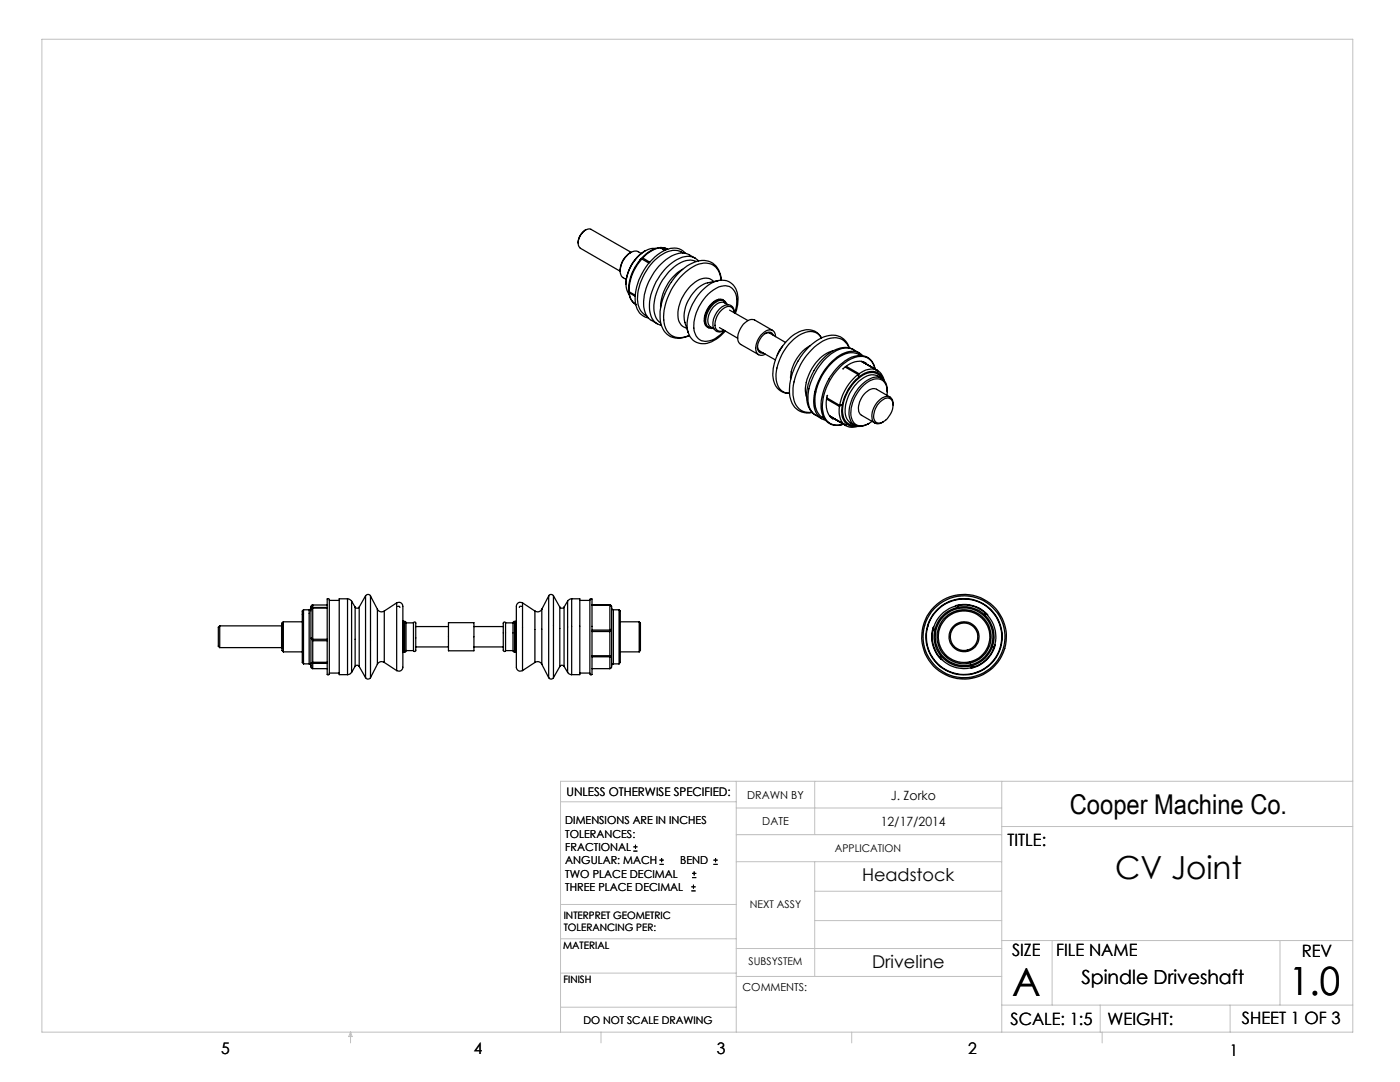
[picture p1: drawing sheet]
<svg xmlns="http://www.w3.org/2000/svg" width="279mm" height="216mm" viewBox="0 0 279 216" stroke-linecap="round" stroke-linejoin="round" font-family="sans-serif">
<g fill="none" stroke="#000" stroke-width=".2">
<path d="M126.4 169.8h.8M126.4 169h.8M126.8 168.6v.8M131.6 172.5h.9M131.6 171.6h.9M132 171.2v.8M138 177.8h.8M138 177h.8M138.1 175.1h.9M138.1 174.3h.9M138.4 176.5v.8M138.5 173.9v.8"/>
<path d="M142.4 172.5h.8M142.4 171.6h.8M142.8 171.2v.8"/>
</g>
<g fill="none" stroke="#c0c0c0" stroke-width=".2">
<path d="M8.4 7.8h261.6v198.2h-261.6zM111.9 160h35M146.9 155.9v50.1M162.6 155.9v10.6M199.9 155.9v50.1M270 155.9h-158.1v50.1M146.9 166.5h53M146.9 161.2h53M146.9 171.9h53M162.6 171.9v22.9M162.6 177.8h37.3M199.9 164.9h70.1"/>
<path d="M111.9 194.2h35M111.9 187.3h35M111.9 180.5h35M146.9 189.3h53M146.9 194.8h53M162.6 183.7h37.3M199.9 187.7h70.1M210 187.7v12.9M255.4 187.7v12.9M70 206v2.1M70 206l.3 .8h-.7zM111.9 201h35"/>
<path d="M119.9 206v2.1M170 206v2.1M199.9 200.6h70.1M219.6 200.6v5.4M220 206v2.1M245.5 200.6v5.4"/>
</g>
<g fill="none" stroke="#000" stroke-width=".25">
<path d="M116.9 45.9a3 3 0 0 0-1.5 2.6M125.4 58a3.1 3.1 0 0 0 1.5 2.7M125.4 58l.2 .4M125.4 58l.2 .2M125.6 58.2l1.2 .7M125.6 58.4a2.69 2.69 0 0 0 1.3 2.3M125.6 58.4l1.2 .7M125.9 50.4a4.3 4.3 0 0 0-2.1 3.6M125.9 50.3l-8-4.5a1.85 1.85 0 0 0-2 1.1 2.14 2.14 0 0 0-.1 2.6l8 4.6M128 50.6a1.85 1.85 0 0 0-2.9 .4 3.9 3.9 0 0 0-1.1 4.1l1 .7M128.1 51.7a9.6 9.6 0 0 0-2.5 6.5M128.1 51.7l1.4 .8"/>
<path d="M128.3 51.5l-.5 .3 .3-.1M128.3 51.5l1.4 .8M128.7 50.1a8 8 0 0 0-3.8 6.6M130.8 49.6a5.5 5.5 0 0 0-4.7 3.2 5.6 5.6 0 0 0-.5 5.9M131.8 49.4a6.3 6.3 0 0 0-3.5 2.1M131.8 49.4l.9 .6M131.8 49.4a7.3 7.3 0 0 0-5.1 3.9 9.4 9.4 0 0 0-1.3 4.7M131.8 49.4l1 .5-.8-.5M131.8 49.4h.1M131.9 49.4l.9 .1 .4 .2M131.9 49.4h.1M132 49.4l1.2 .3"/>
<path d="M133 49.8a11.3 11.3 0 0 0-6.2 10.5l.1 .5M133 49.8a3.1 3.1 0 0 1 3.8 .8M136.2 53.7a9.3 9.3 0 0 0-4.4 7.6M136.3 50.5a3.8 3.8 0 0 0-4.5 .5 11.2 11.2 0 0 0-4.5 9.3 3.2 3.2 0 0 0 1.8 2.7M138.7 51.5l.7 .6M138.7 51.5a4 4 0 0 0-5.2-.1 11.1 11.1 0 0 0-4.9 10.4l.6 1.3a4.3 4.3 0 0 0 2 1.5M138.7 51.5a4.3 4.3 0 0 0-4.6 1 11.5 11.5 0 0 0-4.5 9.4l.5 1.5 .5 .8 .6 .4M139 52.2a4.3 4.3 0 0 0-4.6 1.1 11 11 0 0 0-3.9 8.8l.5 1.4 .8 1M142.4 56.2a2.67 2.67 0 0 0-3.7 .1 8.1 8.1 0 0 0-3.3 7.5l.6 1.1 1.1 .6M143.2 56a3.2 3.2 0 0 1 4.1 3.4l-.1 1.4-.4 1.7M143.2 56a9.3 9.3 0 0 0-5.8 6.6l-.3 1.9 .2 1.7M143.2 56h.1l-2.1 .4a7.3 7.3 0 0 0-4.6 7.8l.1 .1"/>
<path d="M143.9 55.9a3.3 3.3 0 0 0-5-3 12.1 12.1 0 0 0-6.4 11.5 3.3 3.3 0 0 0 5 2.5M144 55.9a3.8 3.8 0 0 0-5.4-3.6 12.1 12.1 0 0 0-6.1 6.7 8 8 0 0 0 0 7 3.8 3.8 0 0 0 5.1 1M126.9 60.7h.1M126.9 60.9a3.1 3.1 0 0 0 2.5 2.5M131.2 64.6l.8 .3M136.7 64.3l.6 2.1v-.2M136.7 64.3h.1M143.6 65.4l3.6 2.1M144.5 60l.6 .7M144.5 60a2.16 2.16 0 0 0-2.5 1.1 3.8 3.8 0 0 0-.9 3.9l.4 .4 .8 .1M144.5 60a1.81 1.81 0 0 0-2.4 .7 4.2 4.2 0 0 0-1.2 4.1l.6 .6M144.6 60.1a1.6 1.6 0 0 0-2.4 .3 4.3 4.3 0 0 0-1.4 4.5l.7 .5"/>
<path d="M144.7 66.1a6.5 6.5 0 0 1-4.5 2.5 2.99 2.99 0 0 1-2.9-2.4M145.3 60.8a1.9 1.9 0 0 0-3 .5 3.4 3.4 0 0 0-.7 3.8l.9 .5M145.6 61.9l3.7 2.1M146.5 62.4a1.18 1.18 0 0 0-.7-1.2 1.18 1.18 0 0 0-1.4 .3 3.8 3.8 0 0 0-1.5 4.1 1.11 1.11 0 0 0 1.6 .3M146.6 62.4a1.45 1.45 0 0 0-.8-1.5 1.45 1.45 0 0 0-1.7 .3 4.1 4.1 0 0 0-1.6 4.4 1.38 1.38 0 0 0 2 .3M146.6 62.4a4.6 4.6 0 0 0-.5-4.9 3.1 3.1 0 0 0-3.7 .4 9.1 9.1 0 0 0-3.9 8.1 2.41 2.41 0 0 0 3.6 1.9l1.6-1 .9-.9M151.2 69.2l.1 .4 .3 .4 3.2 1.8M152.7 66.6l.6-.2 .3 .1 3.2 1.8M154.2 65.9l-3.6-2a2.42 2.42 0 0 0-2.8 1.5 2.77 2.77 0 0 0-.2 3.2l3.8 2.2M154.3 66.9a1.02 1.02 0 0 0-1.7-.3 3.1 3.1 0 0 0-1.2 3.5 .79 .79 0 0 0 .9 .3M154.8 67.2a1.24 1.24 0 0 0-.8-1.3 1.24 1.24 0 0 0-1.5 .4 3.8 3.8 0 0 0-1.4 4.1 1.18 1.18 0 0 0 1.7 .3M156.2 69.1l-.7 .9-.4 .9"/>
<path d="M161.7 69a7.8 7.8 0 0 0-3.9 6.7M163.9 67.4a2.76 2.76 0 0 0-4-.7 10.2 10.2 0 0 0-5 9.1 2.63 2.63 0 0 0 2.7 2.7 3.2 3.2 0 0 1-3.4-3.5 10.2 10.2 0 0 1 5.3-8.8 3.2 3.2 0 0 1 4.4 1.3M165 79.6l2.5 1.5M165 79.4l2.6 1.5M165.2 78.9a4.2 4.2 0 0 0 1 4.7l.1-.1M166.2 70a8.5 8.5 0 0 0-5.3 9l.1 .2M168.7 73.2l2.5 1.5M168.9 73.1l2.6 1.5M169.4 69.4a3.2 3.2 0 0 0-4.7-1.6 12.3 12.3 0 0 0-6.4 11 3.3 3.3 0 0 0 3.7 3.5M169.5 69.4a3.5 3.5 0 0 0-5-2.2 12.2 12.2 0 0 0-6.8 12 3.6 3.6 0 0 0 4.4 3.1M170.4 69.8a4.8 4.8 0 0 0-5.4 1.1 10.9 10.9 0 0 0-3.9 9.3 3.6 3.6 0 0 0 1.7 2.7M170.4 69.8a4.2 4.2 0 0 0-4.5 .8 11.8 11.8 0 0 0-4.6 9.4l.3 1.6 .5 .7 .7 .6"/>
<path d="M170.4 69.8l1.1 .6M171.2 74.7a10.3 10.3 0 0 0-3.6 6.2M171.5 74.6l-.2 .5-.1-.4M171.7 70.9a3.8 3.8 0 0 0-4.4 .5 11.2 11.2 0 0 0-4.6 9.2 3.3 3.3 0 0 0 1.8 2.9M171.9 72.1l3.1 1.7 .2 .4a1.73 1.73 0 0 0-2-.5l-.9 .3-.8 .6M172 72.1l3.6 2.2 .7 1 .2 .7M172.1 70.9a3.2 3.2 0 0 0-4-.3 11.4 11.4 0 0 0-5.6 10.6 3.1 3.1 0 0 0 2.2 2.6M172.6 72.3l.2 .2M172.8 72.5a3.5 3.5 0 0 0-4 .7l-.6 .5M172.8 72.5v.1M174.6 73.6a2.92 2.92 0 0 0-4.3-2.2 11.3 11.3 0 0 0-6.2 10.3 3 3 0 0 0 4.2 2.9M174.7 73.7a3.2 3.2 0 0 0-4.7-2.4 11.3 11.3 0 0 0-6.1 10.6 3.1 3.1 0 0 0 4.4 2.8"/>
<path d="M175.9 75.5a2.44 2.44 0 0 0-3.7-.6 8.9 8.9 0 0 0-4 7.6 2.29 2.29 0 0 0 2.3 2.3M176 75.5a3 3 0 0 0-4.2 .3 7.8 7.8 0 0 0-3 7.4l.4 .7 .5 .5M176.2 75.7a2.38 2.38 0 0 0-3.6-1.2 9 9 0 0 0-4.6 8.4 2.34 2.34 0 0 0 2.9 2.1M177 78.9a2.71 2.71 0 0 0-1.4-3.2 4.2 4.2 0 0 0-4 2 7.1 7.1 0 0 0-1.7 5.7 2.01 2.01 0 0 0 3.1 1.3l1-.6M177.1 78.2a2.34 2.34 0 0 0-2.8-2.9 7.8 7.8 0 0 0-4.8 7.9 2.14 2.14 0 0 0 3.4 1.6l.5-.3M177.6 79.2l-2.7-1.5a2.37 2.37 0 0 0-2.7 1.3 3.4 3.4 0 0 0-.5 3.7l2.9 1.7M162.8 82.9l1.2 .6M165.6 83l2.9 1.7M165.6 83l2.7 1.6M165.7 83.1l3.1 1.8M167.5 81.1a4.2 4.2 0 0 0 .8 3.5M167.6 80.9l.3-.1-.4 .3"/>
<path d="M168.3 84.6l.6 .2-.4-.1M168.5 84.7l.3 .2M168.8 84.9l1.2 .4 1.2-.2M169.7 84.4h.1M169.8 84.4l.8 .4M175.7 80.2a1.58 1.58 0 0 1 2.2-.5 3.4 3.4 0 0 1-1.5 4.4 1.23 1.23 0 0 1-1.5 .2 1.23 1.23 0 0 1-.5-1.5l.3-1.2zM178.2 80.8a1.34 1.34 0 0 0-.5-1.5 1.34 1.34 0 0 0-1.6 .1 4.3 4.3 0 0 0-1.9 4.6 1.36 1.36 0 0 0 2.1 .2M65.3 119.5h.1a.33 .33 0 0 1 .4 .1 .33 .33 0 0 1-.1 .4v14.1a.31 .31 0 0 1 0 .5 .31 .31 0 0 1-.4 0zM65.7 119.8h2M69.4 119.5l.3 .1 .5 .3M69.4 119.5h-1.7v15.1h1.7M69.4 119.5v15.1"/>
<path d="M70.2 119.9v14.3M70.2 119.9l.7 1.2M73 118.9a.56 .56 0 0 1 .9 0M73 118.9v16.3M73 118.9l-1.3 2.2M73.9 118.9v16.3M73.9 118.9l1.4 2.7M109.5 118.9v16.3M109.5 118.9l-1.4 2.7M110.5 118.9a.53 .53 0 0 0-.5-.3 .53 .53 0 0 0-.5 .3M110.5 118.9v16.3M110.5 118.9l1.2 2.2"/>
<path d="M113.3 119.9v14.3M113.3 119.9l-.7 1.2M114.1 119.5l-.4 .1-.4 .3M114.1 119.5h1.6v15.1h-1.6M114.1 119.5v15.1M115.7 119.8h2M117.8 119.5h.3v15a.25 .25 0 0 1-.3 .1 .25 .25 0 0 1-.1-.3zM43.9 124.9l-.3 .3v3.8l.3 .2M43.9 124.9v4.3M43.9 124.9h12.3M43.9 129.2h12.3M56.2 129.2l.1 .1"/>
<path d="M56.2 124.9v4.3M56.3 124.8l-.1 .1M56.6 124.1l-.3 .2v5.5l.3 .3M56.6 124.1v6M56.6 124.1h3.7M56.6 130.1h3.7M60.6 121.7v10.8M60.6 121.7l-.3 .2v10.3l.3 .3M60.6 121.7h1.1M60.6 132.5h1.1M61.7 132.5l.4 .3M61.7 121.7v10.8"/>
<path d="M62.1 121.3l-.4 .4M62.3 132.3h3M62.4 120.7l-.2 .1-.1 .2v12.1l.3 .3M62.4 121.2l-.3 .4 .3-.3M62.4 121.3v6.3M62.4 127.6l-.3-.3 .3 .5M62.4 127.8v4.4M62.4 132.2l-.3 .1h.3v1.1M62.4 120.7v.5M62.4 133.4h2.9M62.4 120.7h2.9M62.4 127.6h2.9"/>
<path d="M62.4 121.3h2.9M62.4 132.2h2.9M62.4 127.8h2.9M62.4 121.2h2.9M65.7 134.3h2M70.2 134.2l-.3 .2-.5 .2M70.9 121.1a.49 .49 0 0 0 .8 0M70.9 133a.47 .47 0 0 1 .8 0M70.9 121.1v11.9M70.9 133l-.7 1.2M71.7 121.1v11.9M71.7 133l1.3 2.2"/>
<path d="M73 135.2a.57 .57 0 0 0 .9 0M75.3 121.6a.93 .93 0 0 0 1.4 .3M75.3 121.6v10.9M75.3 132.5l-1.4 2.7M76.7 132.2a.93 .93 0 0 0-1.4 .3M76.7 121.9v10.3M76.7 132.2l2.5 1.6M79.2 120.3a.86 .86 0 0 1 .9 .1 .86 .86 0 0 1 .3 .9v11.1a1.03 1.03 0 0 1-1 1.5l-.2-.1M79.2 120.3v13.5M79.2 120.3l-2.5 1.6M79.4 121a.26 .26 0 0 1 .3 0 .26 .26 0 0 1 .1 .2M80.4 123.9l.1 .1"/>
<path d="M80.5 130.1l-.1 .1M80.5 124v6.1M80.5 124h.3M80.5 130.1h.3M80.8 124l.2 .3M80.8 124v6.1M81 129.8l-.2 .3M81 124.3v5.5M81 124.3h1.5M81 129.8h1.5M82.5 124.3a.25 .25 0 0 1 .3-.2 .25 .25 0 0 1 .2 .4v5.1a.25 .25 0 0 1-.2 .4 .25 .25 0 0 1-.3-.2M82.5 124.3v5.5"/>
<path d="M83 125h6.5M83 129.1h6.5M89.5 124.2h5.1v5.7h-5.1zM94.6 125h5.8M94.6 129.1h5.8M100.9 124.3a.25 .25 0 0 0-.3-.2 .25 .25 0 0 0-.2 .4v3.9a1.96 1.96 0 0 0 .2 1.6h.2l.1-.2M100.9 124.3v5.5M100.9 124.3h1.5M100.9 129.8h1.5M102.4 129.8l.3 .3M102.4 124.3v5.5M102.7 124l-.3 .3"/>
<path d="M102.7 124v6.1M102.7 124h.3M102.7 130.1h.3M103 130.1v.1M103 124v6.1M103 123.9v.1M104.1 121a.26 .26 0 0 0-.3 0 .26 .26 0 0 0-.2 .2M104.3 120.3a.84 .84 0 0 0-1 .1 .84 .84 0 0 0-.3 .8v10.7a2.11 2.11 0 0 0 .5 1.9h.8M104.3 120.3v13.5M104.3 120.3l2.5 1.6M106.8 132.2a.93 .93 0 0 1 1.3 .3M106.8 121.9v10.3"/>
<path d="M106.8 132.2l-2.5 1.6M108.1 121.6a.93 .93 0 0 1-1.3 .3M108.1 121.6v10.9M108.1 132.5l1.4 2.7M109.5 135.2a.54 .54 0 0 0 1 0M111.7 121.1a.53 .53 0 0 0 .9 0M111.7 121.1v11.9M111.7 133l-1.2 2.2M112.6 133a.51 .51 0 0 0-.9 0M112.6 121.1v11.9M112.6 133l.7 1.2M113.3 134.2l.2 .2 .6 .2"/>
<path d="M115.7 134.3h2M118.1 133.4h3.6M118.1 120.7h3.6M118.1 120.8h3.6M118.1 125.7h3.6M118.1 131.1h3.6M118.1 126h3.6M118.1 130.8h3.6M121.7 120.7l.4 .3v12.1l-.4 .3M121.7 130.8l.3 .3h-.3M121.7 126v4.8M121.7 125.7l.3-.1-.3 .4"/>
<path d="M121.7 120.8v4.9M121.7 120.8l.3 .2M121.7 120.8l.2 .1M121.7 131.1v2.3M121.7 120.7v.1M122.1 121.3l.3 .4M122.4 132.5l-.3 .1v.2M122.4 121.7v10.8M122.4 121.7h1.1M122.4 132.5h1.1M123.5 121.7l.3 .2v10.3l-.3 .3M123.5 121.7v10.8"/>
<path d="M123.8 124.1h3.8M123.8 130.1h3.8M127.6 124.1v6M127.6 124.1l.2 .2v5.5l-.2 .3M186.3 125.1a5.8 5.8 0 0 0 1.7 6.5M188.3 122.2l.5-.4a5.9 5.9 0 0 1 2.6-1l-.2 .2a1.95 1.95 0 0 1 1.7-.3l1.3 .3 1.2 .5a1.84 1.84 0 0 1 1.3 1.1l-.1-.3a6.4 6.4 0 0 1 1.7 7v-.3a4.4 4.4 0 0 1-2 3.1l-1.7 .9h-.5l.2 .1a6.3 6.3 0 0 1-6.8-2h.2a4.2 4.2 0 0 1-1.6-3.2v-.6a1.85 1.85 0 0 1 .3-1.7l-.2 .1a6.2 6.2 0 0 1 2.1-3.5zM190.7 120.9a5.9 5.9 0 0 1 6.4 1.9M198.5 128.6a6.1 6.1 0 0 1-4.6 4.8l-.2-.2"/>
<circle cx="192.4" cy="127.1" r="8.2"/>
<circle cx="192.4" cy="127.1" r="3"/>
<circle cx="192.4" cy="127" r="5.8"/>
<circle cx="192.4" cy="127.1" r="8.5"/>
<circle cx="192.4" cy="127.1" r="2.74"/>
<circle cx="192.4" cy="127" r="7.6"/>
<circle cx="192.4" cy="127.1" r="5.1"/>
<circle cx="192.4" cy="127.1" r="5.4"/>
<circle cx="192.4" cy="127.1" r="6"/>
<circle cx="192.4" cy="127.1" r="7.5"/>
</g>
<g font-size="7.8">
<text x="202" y="198.7">A</text>
<text x="257.3" y="198.6">1.0</text>
</g>
<text font-size="6.3" x="222.6" y="175.5">CV Joint</text>
<text font-size="5.4" x="213.5" y="162.4">Cooper Machine Co.</text>
<text font-size="3.9" x="215.8" y="196.3">Spindle Driveshaft</text>
<g font-size="3.5">
<text x="172" y="175.8">Headstock</text>
<text x="174.1" y="193.2">Driveline</text>
</g>
<g font-size="3.4">
<text x="201.1" y="168.8">TITLE:</text>
<text x="202" y="190.8">SIZE</text>
<text x="210.8" y="190.9">FILE NAME</text>
<text x="259.8" y="191">REV</text>
<text x="201.7" y="204.5">SCALE: 1:5</text>
<text x="221" y="204.5">WEIGHT:</text>
<text x="247.8" y="204.4">SHEET 1 OF 3</text>
</g>
<g font-size="3.2">
<text x="44.2" y="210.4">5</text>
<text x="94.6" y="210.3">4</text>
<text x="143.1" y="210.4">3</text>
<text x="193.2" y="210.3">2</text>
<text x="245.4" y="210.6">1</text>
</g>
<g font-size="2.5">
<text x="177.8" y="159.7">J. Zorko</text>
<text x="175.8" y="164.8">12/17/2014</text>
</g>
<text font-size="2.4" x="113.1" y="158.9">UNLESS OTHERWISE SPECIFIED:</text>
<g font-size="2.2">
<text x="149.1" y="159.4">DRAWN BY</text>
<text x="112.8" y="164.5">DIMENSIONS ARE IN INCHES</text>
<text x="112.8" y="167.1">TOLERANCES:</text>
<text x="152.1" y="164.7">DATE</text>
<text x="112.8" y="169.8">FRACTIONAL</text>
<text x="112.8" y="172.5">ANGULAR: MACH</text>
<text x="135.8" y="172.5">BEND</text>
<text x="112.8" y="175.1">TWO PLACE DECIMAL</text>
<text x="112.8" y="177.8">THREE PLACE DECIMAL</text>
<text x="148.2" y="197.8">COMMENTS:</text>
</g>
<g font-size="2.1">
<text x="166.6" y="170">APPLICATION</text>
<text x="149.7" y="181.2">NEXT ASSY</text>
<text x="149.4" y="192.7">SUBSYSTEM</text>
<text x="116.4" y="204.3">DO NOT SCALE DRAWING</text>
</g>
<g font-size="2">
<text x="112.5" y="183.3">INTERPRET GEOMETRIC</text>
<text x="112.5" y="185.9">TOLERANCING PER:</text>
<text x="112.4" y="189.4">MATERIAL</text>
<text x="112.4" y="196.2">FINISH</text>
</g>
</svg>
